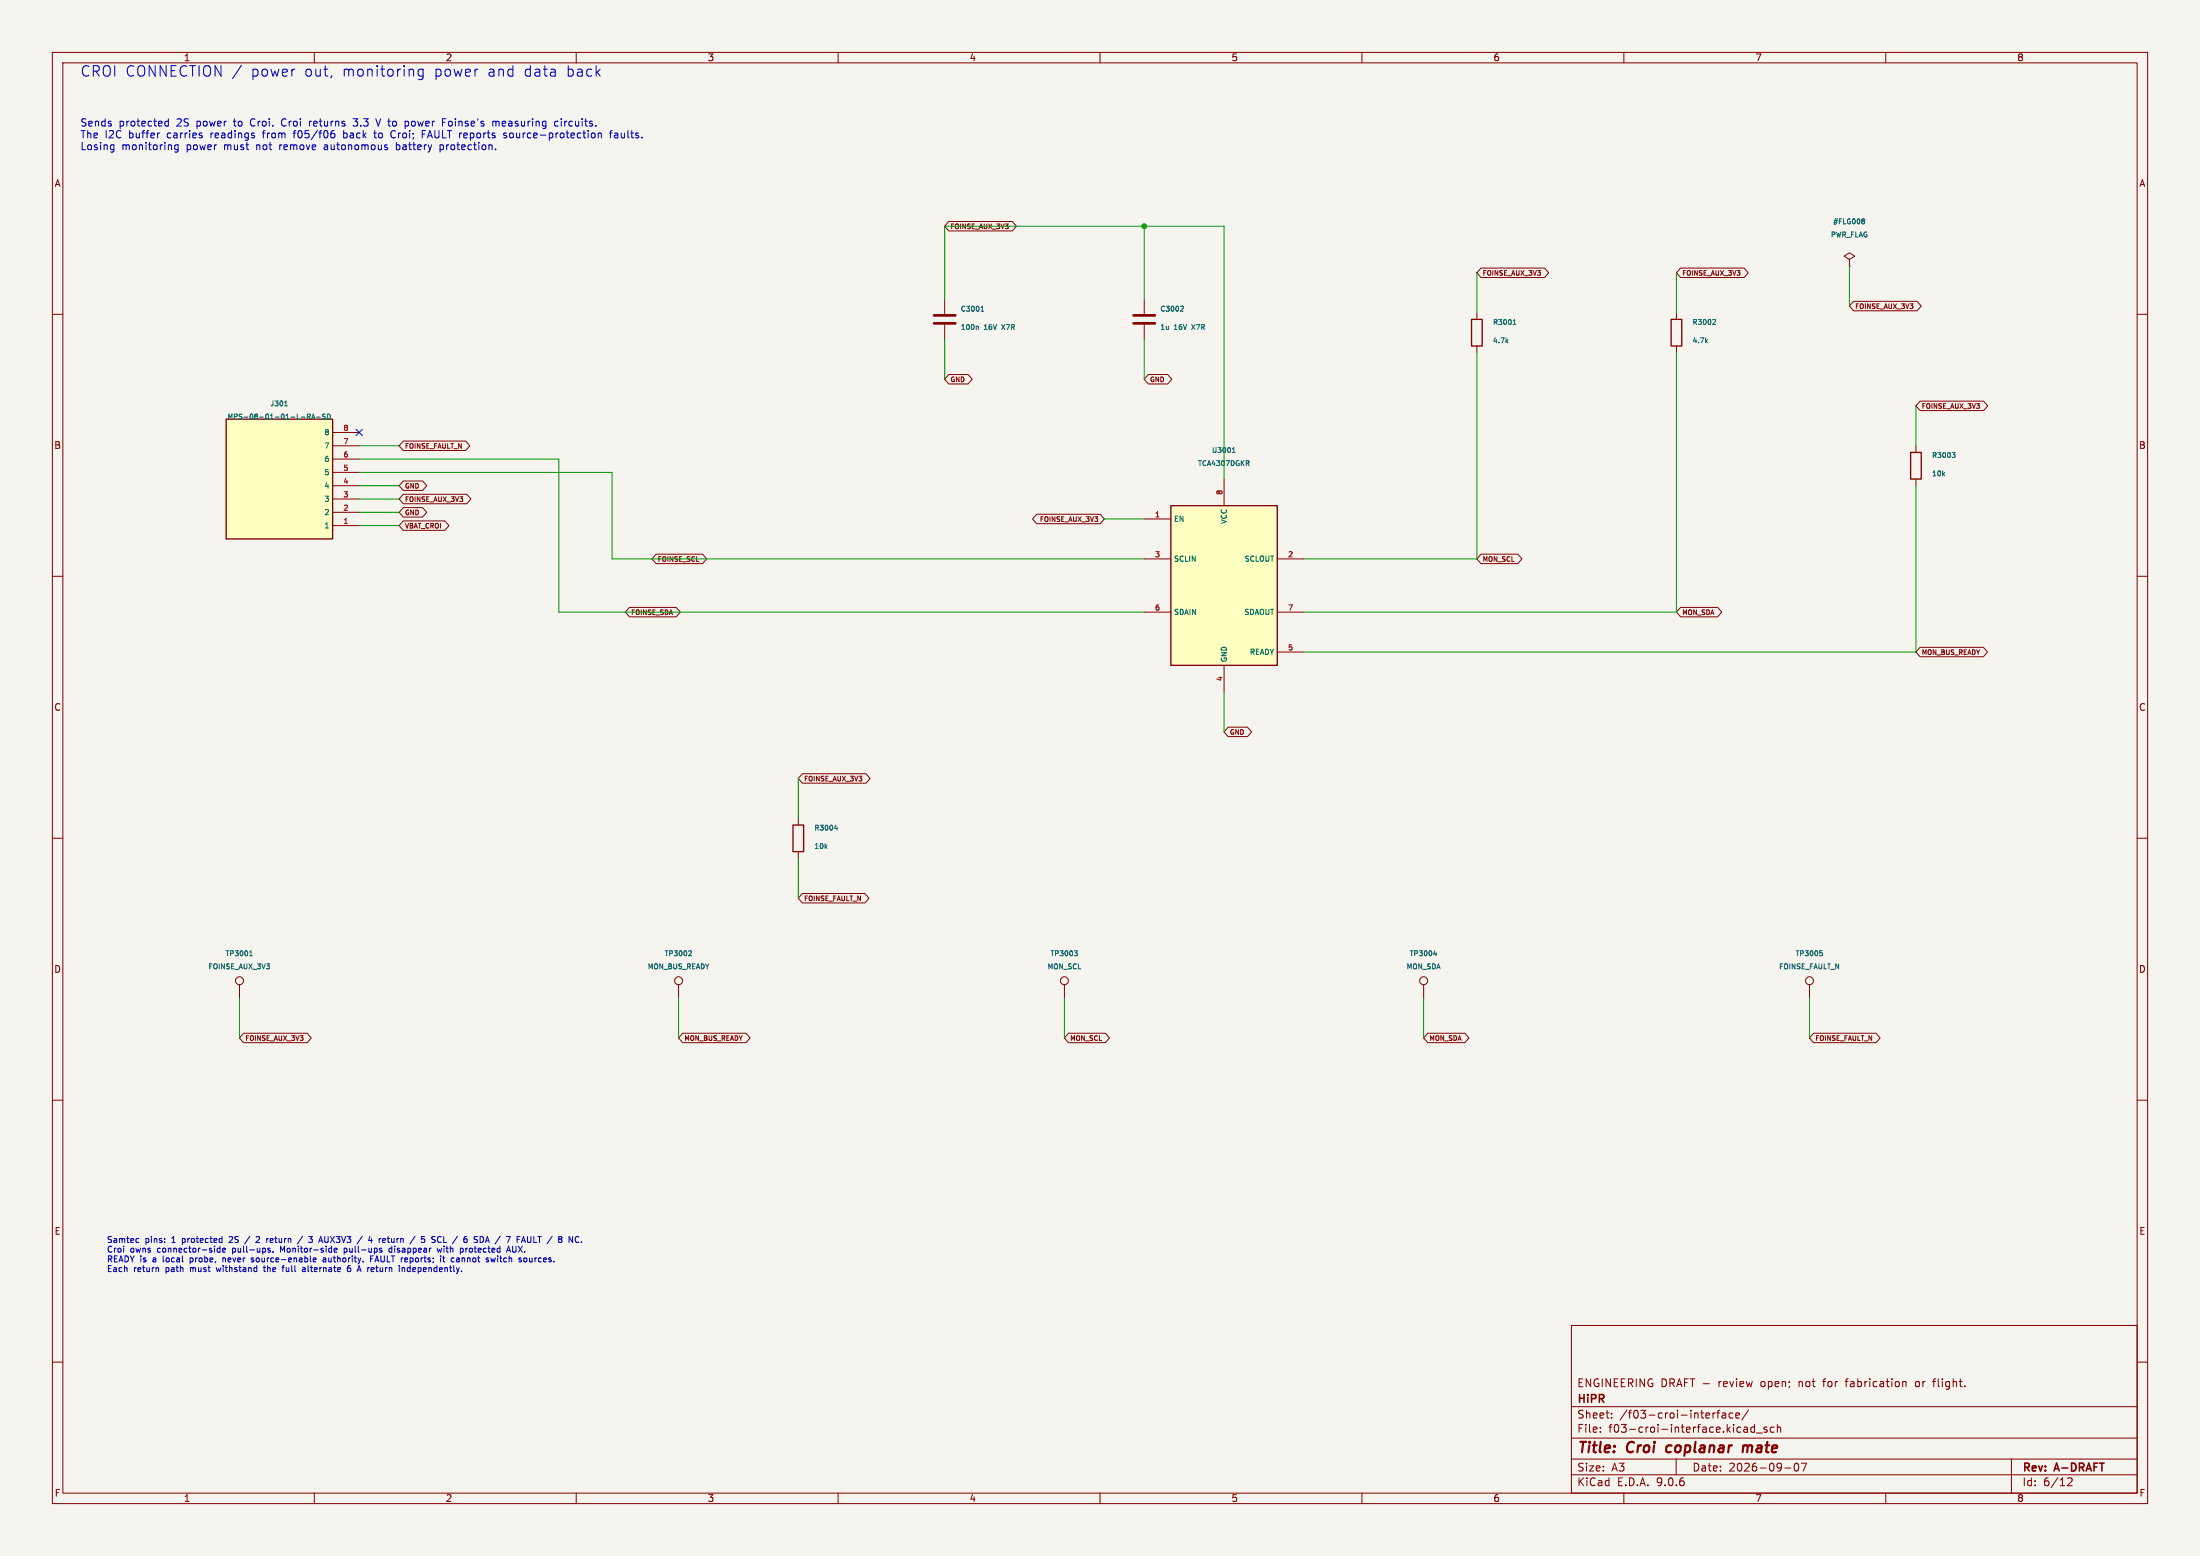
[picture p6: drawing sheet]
<svg xmlns="http://www.w3.org/2000/svg" width="420mm" height="297mm" viewBox="0 0 420 297" stroke-linecap="round" stroke-linejoin="round" font-family="sans-serif">
<path d="M0 0h420v297h-420z" fill="#f5f4ef" stroke="#f5f4ef" stroke-width=".19"/>
<g fill="none" stroke="#840000" stroke-width=".19">
<path d="M10 10h400v277h-400zM12 12h396v273h-396zM60 10v2M110 10v2M160 10v2M210 10v2M260 10v2M310 10v2M360 10v2M180.3 57.2v2.7M218.4 57.2v2.7M320 59.7v1.3"/>
<path d="M10 60h2M180.3 62v2.8M218.4 62v2.8M320 66v1.3M408 60h2M10 110h2M408 110h2M10 160h2M152.4 156.2v1.3M408 160h2M152.4 162.6v1.2M129.5 188v2.5"/>
<path d="M203.2 188v2.5M271.8 188v2.5M345.4 188v2.5M10 210h2M408 210h2M300 253h108v32h-108zM10 260h2M300 278.5h108M300 274.5h108M300 268.5h108M305.5 273.2v.2M305.5 272.5v.1"/>
<path d="M307.7 270.5v.2M307.7 269.8v.1M320 278.5v3M327 269.7v1M327.4 269.7l-.2 .1-.2 .2M327.7 269.7h.6M328.3 269.2l-.4 .2v1.3M328.8 269.8h.6v.9M329.4 270l-.5 .1a.29 .29 0 0 0-.2 .3 .29 .29 0 0 0 .2 .3l.5-.1M330.8 269.8l-.4-.1-.3 .3 .1 .6h.6M331.4 270.2l.7-.2-.1-.2-.4-.1-.2 .2v.7h.6M333.1 272.4h.3l.2 .2v.8"/>
<path d="M333.6 273.3l-.5 .1M333.6 272.7l-.5 .1M333.8 269.1l-1.3 1.9M334.9 272.5l-.4-.1-.3 .3 .2 .6h.5M334.9 271.9v1.5M335.3 273.5h1.1M337.3 272.5l-.4-.1-.2 .2 .1 .2 .5 .2v.3h-.6M338.7 272.5l-.5-.1-.3 .3 .2 .6h.6M339.3 272.5l.2-.1 .4 .1v.9M339.3 271.9v1.5M342.7 279.4l.2-.1a.8 .8 0 0 1 .5 .7 .8 .8 0 0 1-.5 .8l-.2-.2-.2-.4zM343.9 279.3h1l-.7 1.5"/>
<path d="M352.2 263.7h.6M363.3 263.8h.5l.1 .9M365.9 263.7l-.2 .3v.4l.2 .3M368.9 263.7h.6M369.5 263.2l-.3 .2v1.3M384 278.5v6.5M408 260h2M60 285v2M110 285v2M160 285v2M210 285v2M260 285v2"/>
<path d="M300 281.5h108M310 285v2M340.7 280.2h1.2M360 285v2M394.7 282.2l.6-.1 .2 .1 .1 .3-.9 1.1h.9"/>
<circle cx="129.5" cy="187.2" r=".76"/>
<circle cx="203.2" cy="187.2" r=".76"/>
<circle cx="271.8" cy="187.2" r=".76"/>
<circle cx="345.4" cy="187.2" r=".76"/>
</g>
<path d="M318.2 276.1l-.2 .7 .4 .4M332.8 275.9l-.1 1.3M333.6 276a.57 .57 0 0 0-.8 .1M333.7 276.2l-.2 1" fill="none" stroke="#840000" stroke-width=".4"/>
<path d="M319 61h2.1v5h-2.1zM151.4 157.5h2v5.1h-2z" fill="none" stroke="#840000" stroke-width=".25"/>
<g fill="none" stroke="#006464" stroke-width=".19">
<path d="M187.3 59.4h.5M187.4 58.7l.1-.3v1M225.5 58.4l.3 .1 .1 .2-.6 .7h.6M186.5 62.3l.3 .1v.5M325.7 65.1l.3 .3M326 64.8l-.4 .4M327.1 61h.3l.1 .3-.6 .6h.6M159.3 158.1h.6M159.8 157.8v.7M131.6 181.5h.3l.1 .3-.6 .6h.6M205.1 181.5h.6l-.4 .3 .3 .1 .1 .4-.2 .1h-.3M273.7 182.1h.6"/>
<path d="M274.2 181.8v.6M347.4 181.5h.5M347.5 181.8l.4 .2-.1 .4h-.3"/>
</g>
<path d="M178.3 60.2h4.1M178.3 61.7h4.1M216.4 60.2h4.1M216.4 61.7h4.1" fill="none" stroke="#840000" stroke-width=".51"/>
<path d="M43.2 80h20.3v22.9h-20.3z" fill="#ffffc2"/>
<path d="M43.2 80h20.3v22.9h-20.3z" fill="none" stroke="#840000" stroke-width=".25"/>
<g fill="none" stroke="#840000" stroke-width=".19">
<path d="M63.5 97.8h5.1M63.5 95.3h5.1M63.5 92.7h5.1M63.5 90.2h5.1M63.5 87.6h5.1M63.5 85.1h5.1M63.5 82.6h5.1M63.5 100.3h5.1M45.7 188v2.5"/>
<circle cx="45.7" cy="187.2" r=".76"/>
</g>
<path d="M54.3 77.5h.6M54.5 76.7l.1-.2v1M57.5 79.6h.7M58.7 79.5h.4l.1-.4-.5-.1v1M58.9 79.5l.3 .5M59.5 80l.3-1 .3 1M59.6 79.7h.4M60.4 79.6h.8M62.1 79.1h-.5a.4 .4 0 0 0 .5 .5l-.1 .3h-.4M62.5 79a.48 .48 0 0 1 .6 .5 .48 .48 0 0 1-.6 .5zM47.6 182.4h.6M47.7 181.7l.2-.2v.9" fill="none" stroke="#006464" stroke-width=".19"/>
<path d="M223.5 96.5h20.3v30.5h-20.3z" fill="#ffffc2"/>
<path d="M280.9 61h2.1v5h-2.1zM223.5 96.5h20.3v30.5h-20.3zM364.7 86.4h2.1v5h-2.1z" fill="none" stroke="#840000" stroke-width=".25"/>
<g fill="none" stroke="#840000" stroke-width=".19">
<path d="M181.1 42.3h12.2l.7 .9-.7 .9h-12.2l-.8-.9zM281.9 59.7v1.3M282.7 51.2h12.2l.7 .9-.7 .9h-12.2l-.8-.9zM320.8 51.2h12.2l.7 .9-.7 .9h-12.2l-.8-.9zM353.1 49.5l1-.6-1-.6-1.1 .6 1.1 .6v1.3M353.1 50.8h.1M353.8 57.5h12.2l.8 .9-.8 .9h-12.2l-.7-.9zM181.1 71.5h3.7l.8 .9-.8 .9h-3.7l-.8-.9zM219.2 71.5h3.7l.8 .9-.8 .9h-3.7l-.8-.9zM281.9 66v1.3M366.5 76.6h12.2l.8 .9-.8 .9h-12.2l-.7-.9zM77 84.2h11.9l.8 .9-.8 .9h-11.9l-.8-.9z"/>
<path d="M77 99.4h7.9l.8 .9-.8 .9h-7.9l-.8-.9zM77 96.9h3.7l.8 .9-.8 .9h-3.7l-.8-.9zM77 94.3h12.1l.8 1-.8 .9h-12.1l-.8-.9zM77 91.8h3.7l.8 .9-.8 .9h-3.7l-.8-.9zM197.9 98.2h12.1l.8 .9-.8 .9h-12.1l-.8-.9zM218.4 99.1h5.1M233.7 91.4v5.1M365.8 85.1v1.3M365.8 91.4v1.3M120.2 115.9h8.9l.8 .9-.8 .9h-8.9l-.8-.9zM125.2 105.8h8.9l.8 .9-.8 .9h-8.9l-.7-.9zM218.4 106.7h5.1"/>
<path d="M218.4 116.8h5.1M243.8 106.7h5.1M243.8 116.8h5.1M282.7 105.8h7.1l.7 .9-.7 .9h-7.1l-.8-.9zM320.8 115.9h7.1l.8 .9-.8 .9h-7.1l-.8-.9zM233.7 127v5.1M234.5 138.8h3.7l.7 .9-.7 .9h-3.7l-.8-.9zM243.8 124.5h5.1M366.5 123.6h12.1l.8 .9-.8 .9h-12.1l-.7-.9zM153.2 147.7h12.1l.8 .9-.8 .9h-12.1l-.8-.9zM153.2 170.5h11.9l.8 1-.8 .9h-11.9l-.8-.9zM46.5 197.2h12.1l.8 .9-.8 .9h-12.1l-.8-.9z"/>
<path d="M130.3 197.2h12.1l.8 .9-.8 .9h-12.1l-.8-.9zM204 197.2h7l.8 .9-.8 .9h-7l-.8-.9zM272.6 197.2h7l.8 .9-.8 .9h-7l-.8-.9zM346.2 197.2h11.9l.8 .9-.8 .9h-11.9l-.8-.9z"/>
</g>
<path d="M355.6 41.8l.4 .2-.2 .2M355.6 42.2h.2M355.8 42.2l.2 .4-.4 .1M287.6 65.1l.3 .3M287.9 64.8l-.4 .4M288.9 61.9h.5M289 61.2l.1-.2v.9M235.3 86.4h.5M235.3 85.7l.2-.3v1M238.1 88.4l.4 .5M238.4 88v.3M372.6 86.4h.6l-.3 .3 .3 .1v.4l-.1 .1h-.3" fill="none" stroke="#006464" stroke-width=".19"/>
<g fill="none" stroke="#009600" stroke-width=".19">
<path d="M180.3 57.2v-14h53.4v48.2M218.4 43.2v14M281.9 52.1v7.6M320 52.1v7.6M353.1 50.8v7.6M180.3 64.8v7.6M218.4 64.8v7.6M281.9 67.3v39.4h-33M320 67.3v49.5h-71.1M365.8 77.5v7.6M68.6 90.2h48.2v16.5h101.6M68.6 87.6h38.1v29.2h111.7"/>
<path d="M68.6 95.3h7.6M68.6 92.7h7.6M68.6 85.1h7.6M68.6 97.8h7.6M210.8 99.1h7.6M365.8 92.7v31.8h-116.9M68.6 100.3h7.6M233.7 132.1v7.6M152.4 148.6v7.6M152.4 163.8v7.7M45.7 190.5v7.6M129.5 190.5v7.6"/>
<path d="M203.2 190.5v7.6M271.8 190.5v7.6M345.4 190.5v7.6"/>
</g>
<path d="M68 81.9l1.2 1.3M69.2 81.9l-1.2 1.3" fill="none" stroke="#000084" stroke-width=".19"/>
<g fill="none" stroke="#0000c2" stroke-width=".19">
<path d="M46.1 12.4l-1.7 2.6M80.8 13.2v1.6a.54 .54 0 0 1-.9 .3M80.8 13.3l-.6-.1-.4 .4v.6l.2 .2h.8M21.3 27.6l.4 .1M21.7 27.6v1.2l-.2 .2M21.7 28.5l-.4 .1M32.1 22.7v1.4M32.1 23.2l-.4-.1-.2 .3 .1 .6h.5M34 27.7l-.4-.1-.3 .3 .2 .6h.5M34 27.6v1.2l-.3 .2h-.3M38.5 25.9v.4M53.9 22.9l-.2 .4 .2 .6"/>
<path d="M55.9 25.4h.6M59.1 23.1v1M59.5 23.1l-.4 .3M62.1 27.6l-.2 .1M62.1 28l-.2 .2 .2 .4M63.3 25.5h.4l.2 .2-.1 .6h-.5M65.6 26.3h.4M65.6 24.9v1.4M66 25.4l-.4 .1M67.4 23.9l.6 .2M67.4 22.7h.9l-.5 .5h.2M71.3 25.4h.6"/>
<path d="M71.5 24.9v1.2l.4 .2M71.7 22.7l.5 1.4 .5-1.4M73.8 28.1l.2 .2-.2 .3M73.8 27.6l.1 .1M74.7 26.1l.4 .2h.3M75.7 28.5l.4 .1M75.7 27.2v1.4M75.8 27.6l-.1 .1M77.7 23.1l.3 .3v.4l-.3 .3M80.6 25.6h.5M80.6 24.9v1.4M84 28.5h.5"/>
<path d="M84 27.6v1.4M84.5 23.3h.4M85.1 22.7h-.6v1.4M85.7 23.3v.6M94.1 23.3l.4-.2 .2 .2M94.1 23.1v1M94.6 28.4v.2M94.7 23.3l.2-.2 .3 .1 .1 .9M94.7 23.3v.8M96.2 25.5v.3l.5 .1v.2l-.2 .2h-.4M97.3 25.5v.7M106.5 23.2l-.4-.1-.2 .3 .1 .6h.5"/>
<path d="M107.1 22.7v.1M107.1 23.1v1M113.5 25.5l.1 .2-.1 .6M114.2 25.5l.2-.1 .3 .1 .1 .8M114.2 25.4v.9M116.3 25.4h.6M116.9 24.9l-.4 .2v1.2M117.3 25.5h.6M117.8 25.8h-.3l-.2 .2v.3h.5M26.2 236.4l.3 .1M26.5 237.1l-.3 .1M41.5 238.4v.5l.5 .1"/>
<path d="M42 237.9v1.1M42.3 236.4l.1 .1M42.4 236v1.2M42.4 237.1l-.1 .1M42.5 238.6l.5-.1v-.2h-.3l-.2 .1v.6h.5M43.9 236l-.2 .1M44.4 236.5l-.7 .7h.7M47.7 236l-1 1.4M49.4 236.1h-.5M49.5 236.5l-.7 .7h.8M51.1 238.5l.5 .3-.1 .2h-.4M51.6 238.3h-.3l-.2 .1"/>
<path d="M51.7 236.4l-.1 .2v.4l.1 .2M52.1 236.7l-.5 .1M52.1 238.9v.1M53.9 238.7l-.3-.8v1.1M57.8 236l-1 1.4M58.9 236h.7l-.4 .5M59.4 236.5l.2 .2v.2l-.2 .3M62.1 237.1l.3 .1M63.8 238.6l.5-.1v-.2h-.3l-.2 .1v.6h.5M65.7 239h.3M65.7 238.3v1.1M66 238.3h-.3"/>
<path d="M70.7 239.7v1.2M72 239.7l-.4 1.2M72.5 238.6l.4 .2v.2h-.3M72.5 238.3h.4M73.9 236.4h.5M74.1 237.1l.3 .1M74.8 238.3h-.3l-.2 .2 .1 .5h.4M80.4 237.1l.5 .1M81 236h-.5l-.1 .6 .5-.1M83.1 236.9l-.3 .3-.4-.1M83.1 236.1l-.5-.1-.2 .2 .1 .3 .6 .3M83.5 238.3l.2 .7 .2-.5 .2 .5 .2-.7"/>
<path d="M84.1 239.7v.1M84.7 239.7v1l.2 .2M84.7 237.2h.6M88 238.3h.3l.1 .2v.4l-.4 .1M91 236.6l.2 .2-.2 .4M91 236l.2 .1M91.9 236h-.2v1.2h.2M96.7 239l.4-1.1 .4 1.1M96.8 238.7h.6M97.9 237.9v.9l.2 .2M99.6 237.2l.3-1.2 .4 1.2M99.7 236.8h.5"/>
<path d="M102.7 236h.6M110.4 236.1h.1M110.5 237.1h-.1M111 237.1v.1M30.1 242l.2 .1v.6M36.3 240.1v1.2M36.3 240.8l.1 .1M36.4 240.1l-.1 .1M41.3 242l.2 .7M42.5 240.1v.8M42.9 240.1l-.4 .1M48 240.3v.1l.5 .3-.2 .2-.3-.1"/>
<path d="M50.3 242h.4M50.4 241.6v1l.3 .1M53.8 242h.5M54 241.7v1M57.8 242h.4l.1 .7M58.3 242.2l-.6 .2 .2 .3h.4M59.8 240.5l.5-.1v-.2l-.3-.1-.2 .2v.5h.5M61.7 240.2h.4l.1 .7M62.2 240.4l-.5 .2 .1 .3 .4-.1M66.3 242.1v.4l.2 .2 .4-.1v-.5M66.4 242.1l-.1 .1M71.7 240.5h.5"/>
<path d="M76.8 242v.7M77.3 242.1v.6M77.8 242.1v.4l.2 .2M84.5 240.1h.4M87.3 240.1l.3 .1 .1 .7M87.7 240.8l-.4 .1M87.7 240.4h-.4M93.7 240.1l.2 .8 .2-.6 .2 .6 .3-.8M100.1 240.2l.3-.1 .2 .2-.1 .5h-.4M101.1 240.1v.6l.1 .2"/>
</g>
<circle cx="218.4" cy="43.2" r=".46" fill="#009600" stroke="#009600" stroke-width=".19"/>
<g font-size="2.8" fill="#0000c2">
<text x="15.2" y="14.9">CROI CONNECTION /</text>
<text x="47.9" y="14.9">power</text>
<text x="58.1" y="14.9">out,</text>
<text x="65.4" y="14.9">monitoring</text>
<text x="83" y="14.9">power</text>
<text x="93.3" y="14.9">and</text>
<text x="100.3" y="14.9">data</text>
<text x="108.4" y="14.9">back</text>
</g>
<g font-size="2.8" fill="#840000">
<text x="301" y="277.9">Title:</text>
<text x="310.6" y="277.9">Croi</text>
<text x="319" y="277.9">coplanar</text>
<text x="334.3" y="277.9">mate</text>
</g>
<g font-size="2.1" fill="#840000">
<text x="301" y="268.2">HiPR</text>
<text x="301" y="265">ENGINEERING DRAFT -</text>
<text x="328.2" y="265">review</text>
<text x="336.4" y="265">open;</text>
<text x="343.8" y="265">not</text>
<text x="348.6" y="265">for</text>
<text x="353.1" y="265">fabrication</text>
<text x="366.5" y="265">or</text>
<text x="370.1" y="265">flight.</text>
<text x="301" y="273.7">File:</text>
<text x="301" y="271">Sheet:</text>
<text x="307.1" y="273.7">f03-croi-interface.kicad_sch</text>
<text x="309.2" y="271">/f03-croi-interface/</text>
<text x="301" y="281.1">Size:</text>
<text x="307.6" y="281.1">A3</text>
<text x="323" y="281.1">Date:</text>
<text x="330" y="281.1">2026-09-07</text>
<text x="386" y="281.3">Rev:</text>
<text x="392.4" y="281.3">A-DRAFT</text>
<text x="301" y="283.9">KiCad</text>
<text x="308.7" y="283.9">E.D.A.</text>
<text x="316.3" y="283.9">9.0.6</text>
<text x="386" y="283.9">Id:</text>
<text x="390.1" y="283.9">6/12</text>
</g>
<g font-size="1.9" fill="#0000c2">
<text x="15.2" y="24.5">Sends</text>
<text x="15.2" y="26.7">The</text>
<text x="15.2" y="29">Losing</text>
<text x="20" y="26.7">I2C</text>
<text x="22.7" y="24.5">protected</text>
<text x="23.2" y="29">monitoring</text>
<text x="24.7" y="26.7">buffer</text>
<text x="32.1" y="26.7">carries</text>
<text x="33.8" y="24.5">2S</text>
<text x="35.7" y="29">power</text>
<text x="37.7" y="24.5">power</text>
<text x="40.5" y="26.7">readings</text>
<text x="43" y="29">must</text>
<text x="45" y="24.5">to</text>
<text x="48.3" y="24.5">Croi.</text>
<text x="49.3" y="29">not</text>
<text x="50.7" y="26.7">from</text>
<text x="53.9" y="29">remove</text>
<text x="54.4" y="24.5">Croi</text>
<text x="56.8" y="26.7">f05/f06</text>
<text x="59.9" y="24.5">returns</text>
<text x="62.6" y="29">autonomous</text>
<text x="66.4" y="26.7">back</text>
<text x="68.5" y="24.5">3.3</text>
<text x="72.5" y="26.7">to</text>
<text x="73.1" y="24.5">V to</text>
<text x="75.8" y="26.7">Croi;</text>
<text x="76.5" y="29">battery</text>
<text x="78.9" y="24.5">power</text>
<text x="81.9" y="26.7">FAULT reports</text>
<text x="85" y="29">protection.</text>
<text x="86.2" y="24.5">Foinse's</text>
<text x="95.9" y="24.5">measuring</text>
<text x="97.9" y="26.7">source-protection</text>
<text x="108" y="24.5">circuits.</text>
<text x="118.4" y="26.7">faults.</text>
</g>
<g font-size="1.8" fill="#840000">
<text x="35" y="11.9">1</text>
<text x="85" y="11.9">2</text>
<text x="135" y="11.9">3</text>
<text x="185" y="11.9">4</text>
<text x="235" y="11.9">5</text>
<text x="285" y="11.9">6</text>
<text x="335" y="11.9">7</text>
<text x="385" y="11.9">8</text>
<text x="10.3" y="35.9">A</text>
<text x="408.3" y="35.9">A</text>
<text x="10.3" y="85.9">B</text>
<text x="408.2" y="85.9">B</text>
<text x="10.3" y="135.9">C</text>
<text x="408.2" y="135.9">C</text>
<text x="10.3" y="185.9">D</text>
<text x="408.2" y="185.9">D</text>
<text x="10.3" y="235.9">E</text>
<text x="408.3" y="235.9">E</text>
<text x="10.3" y="285.9">F</text>
<text x="35" y="286.9">1</text>
<text x="85" y="286.9">2</text>
<text x="135" y="286.9">3</text>
<text x="185" y="286.9">4</text>
<text x="235" y="286.9">5</text>
<text x="285" y="286.9">6</text>
<text x="335" y="286.9">7</text>
<text x="385" y="286.9">8</text>
<text x="408.3" y="285.9">F</text>
</g>
<g font-size="1.6" fill="#0000c2">
<text x="20.3" y="237.6">Samtec</text>
<text x="20.3" y="239.4">Croi</text>
<text x="24.9" y="239.4">owns</text>
<text x="27.7" y="237.6">pins:</text>
<text x="30.2" y="239.4">connector-side</text>
<text x="32.9" y="237.6">1</text>
<text x="35.1" y="237.6">protected</text>
<text x="44.3" y="237.6">2S</text>
<text x="44.7" y="239.4">pull-ups.</text>
<text x="49.9" y="237.6">2</text>
<text x="52.1" y="237.6">return</text>
<text x="54.1" y="239.4">Monitor-side</text>
<text x="58.4" y="237.6">/</text>
<text x="60.7" y="237.6">3</text>
<text x="62.9" y="237.6">AUX3V3</text>
<text x="66.5" y="239.4">pull-ups</text>
<text x="70.5" y="237.6">/</text>
<text x="72.8" y="237.6">4</text>
<text x="75" y="237.6">return</text>
<text x="75.3" y="239.4">disappear</text>
<text x="81.2" y="237.6">/</text>
<text x="83.5" y="237.6">5</text>
<text x="84.8" y="239.4">with</text>
<text x="85.7" y="237.6">SCL</text>
<text x="89.3" y="239.4">protected</text>
<text x="90" y="237.6">/</text>
<text x="92.3" y="237.6">6</text>
<text x="94.5" y="237.6">SDA /</text>
<text x="98.5" y="239.4">AUX.</text>
<text x="101.2" y="237.6">7</text>
<text x="103.4" y="237.6">FAULT /</text>
<text x="20.3" y="241.3">READY is</text>
<text x="20.3" y="243.1">Each</text>
<text x="25.5" y="243.1">return</text>
<text x="29.3" y="241.3">a</text>
<text x="31.5" y="241.3">local</text>
<text x="31.8" y="243.1">path</text>
<text x="36.7" y="243.1">must</text>
<text x="36.8" y="241.3">probe,</text>
<text x="41.9" y="243.1">withstand</text>
<text x="43.3" y="241.3">never</text>
<text x="49" y="241.3">source-enable</text>
<text x="51.2" y="243.1">the</text>
<text x="55" y="243.1">full</text>
<text x="59" y="243.1">alternate</text>
<text x="62.9" y="241.3">authority.</text>
<text x="67.8" y="243.1">6</text>
<text x="70" y="243.1">A return</text>
<text x="72.2" y="241.3">FAULT reports;</text>
<text x="78.3" y="243.1">independently.</text>
<text x="86" y="241.3">it</text>
<text x="88.3" y="241.3">cannot</text>
<text x="95.2" y="241.3">switch</text>
<text x="101.7" y="241.3">sources.</text>
</g>
<g font-size="1.4" fill="#006464">
<text x="61.8" y="83.3">8</text>
<text x="61.8" y="88.4">6</text>
<text x="61.8" y="85.8">7</text>
<text x="61.8" y="96">3</text>
<text x="61.8" y="93.4">4</text>
<text x="61.8" y="90.9">5</text>
<text x="61.8" y="101.1">1</text>
<text x="61.8" y="98.5">2</text>
<text x="224" y="99.8">EN</text>
<text x="234.4" y="100.1" transform="rotate(-90 234.4 100.1)">VCC</text>
<text x="224" y="107.4">SCLIN</text>
<text x="237.5" y="107.4">SCLOUT</text>
<text x="224" y="117.6">SDAIN</text>
<text x="237.4" y="117.6">SDAOUT</text>
<text x="238.5" y="125.2">READY</text>
<text x="234.4" y="126.5" transform="rotate(-90 234.4 126.5)">GND</text>
</g>
<g font-size="1.4" fill="#a90000">
<text x="65.4" y="82.3">8</text>
<text x="65.4" y="89.9">5</text>
<text x="65.4" y="87.4">6</text>
<text x="65.4" y="84.8">7</text>
<text x="65.4" y="95">3</text>
<text x="65.4" y="92.5">4</text>
<text x="233.4" y="94.6" transform="rotate(-90 233.4 94.6)">8</text>
<text x="65.4" y="100.1">1</text>
<text x="65.4" y="97.5">2</text>
<text x="220.4" y="98.8">1</text>
<text x="220.4" y="106.4">3</text>
<text x="245.8" y="106.4">2</text>
<text x="220.4" y="116.6">6</text>
<text x="245.8" y="116.6">7</text>
<text x="245.8" y="124.2">5</text>
<text x="233.4" y="130.1" transform="rotate(-90 233.4 130.1)">4</text>
</g>
<g font-size="1.3" fill="#840000">
<text x="181.4" y="43.9">FOINSE_AUX_3V3</text>
<text x="283" y="52.8">FOINSE_AUX_3V3</text>
<text x="321.1" y="52.8">FOINSE_AUX_3V3</text>
<text x="354.1" y="59.2">FOINSE_AUX_3V3</text>
<text x="181.4" y="73.1">GND</text>
<text x="219.5" y="73.1">GND</text>
<text x="366.8" y="78.2">FOINSE_AUX_3V3</text>
<text x="77.2" y="85.8">FOINSE_FAULT_N</text>
<text x="77.2" y="96">FOINSE_AUX_3V3</text>
<text x="77.2" y="93.5">GND</text>
<text x="77.2" y="101.1">VBAT_CROI</text>
<text x="77.2" y="98.5">GND</text>
<text x="198.3" y="99.8">FOINSE_AUX_3V3</text>
<text x="125.5" y="107.4">FOINSE_SCL</text>
<text x="283" y="107.4">MON_SCL</text>
<text x="120.4" y="117.6">FOINSE_SDA</text>
<text x="321.1" y="117.6">MON_SDA</text>
<text x="366.8" y="125.2">MON_BUS_READY</text>
<text x="234.7" y="140.4">GND</text>
<text x="153.4" y="149.3">FOINSE_AUX_3V3</text>
<text x="153.4" y="172.2">FOINSE_FAULT_N</text>
<text x="46.7" y="198.9">FOINSE_AUX_3V3</text>
<text x="130.6" y="198.9">MON_BUS_READY</text>
<text x="204.2" y="198.9">MON_SCL</text>
<text x="272.8" y="198.9">MON_SDA</text>
<text x="346.5" y="198.9">FOINSE_FAULT_N</text>
</g>
<g font-size="1.3" fill="#006464">
<text x="349.4" y="45.5">PWR_FLAG</text>
<text x="349.8" y="43">#FLG008</text>
<text x="183.3" y="59.7">C3001</text>
<text x="221.4" y="59.7">C3002</text>
<text x="183.3" y="63.2">100n</text>
<text x="187.9" y="63.2">16V</text>
<text x="191.5" y="63.2">X7R</text>
<text x="221.4" y="63.2">1u</text>
<text x="224.1" y="63.2">16V</text>
<text x="227.8" y="63.2">X7R</text>
<text x="284.9" y="62.2">R3001</text>
<text x="284.9" y="65.7">4.7k</text>
<text x="323" y="62.2">R3002</text>
<text x="323" y="65.7">4.7k</text>
<text x="51.5" y="77.8">J301</text>
<text x="43.3" y="80.3">MPS-08-01-01-L-RA-SD</text>
<text x="228.6" y="89.1">TCA4307DGKR</text>
<text x="231.2" y="86.6">U3001</text>
<text x="368.7" y="87.6">R3003</text>
<text x="368.7" y="91.1">10k</text>
<text x="155.3" y="158.7">R3004</text>
<text x="155.3" y="162.2">10k</text>
<text x="39.7" y="185.2">FOINSE_AUX_3V3</text>
<text x="42.9" y="182.7">TP3001</text>
<text x="123.5" y="185.2">MON_BUS_READY</text>
<text x="126.8" y="182.7">TP3002</text>
<text x="199.9" y="185.2">MON_SCL</text>
<text x="200.4" y="182.7">TP3003</text>
<text x="268.4" y="185.2">MON_SDA</text>
<text x="269" y="182.7">TP3004</text>
<text x="339.5" y="185.2">FOINSE_FAULT_N</text>
<text x="342.7" y="182.7">TP3005</text>
</g>
</svg>
